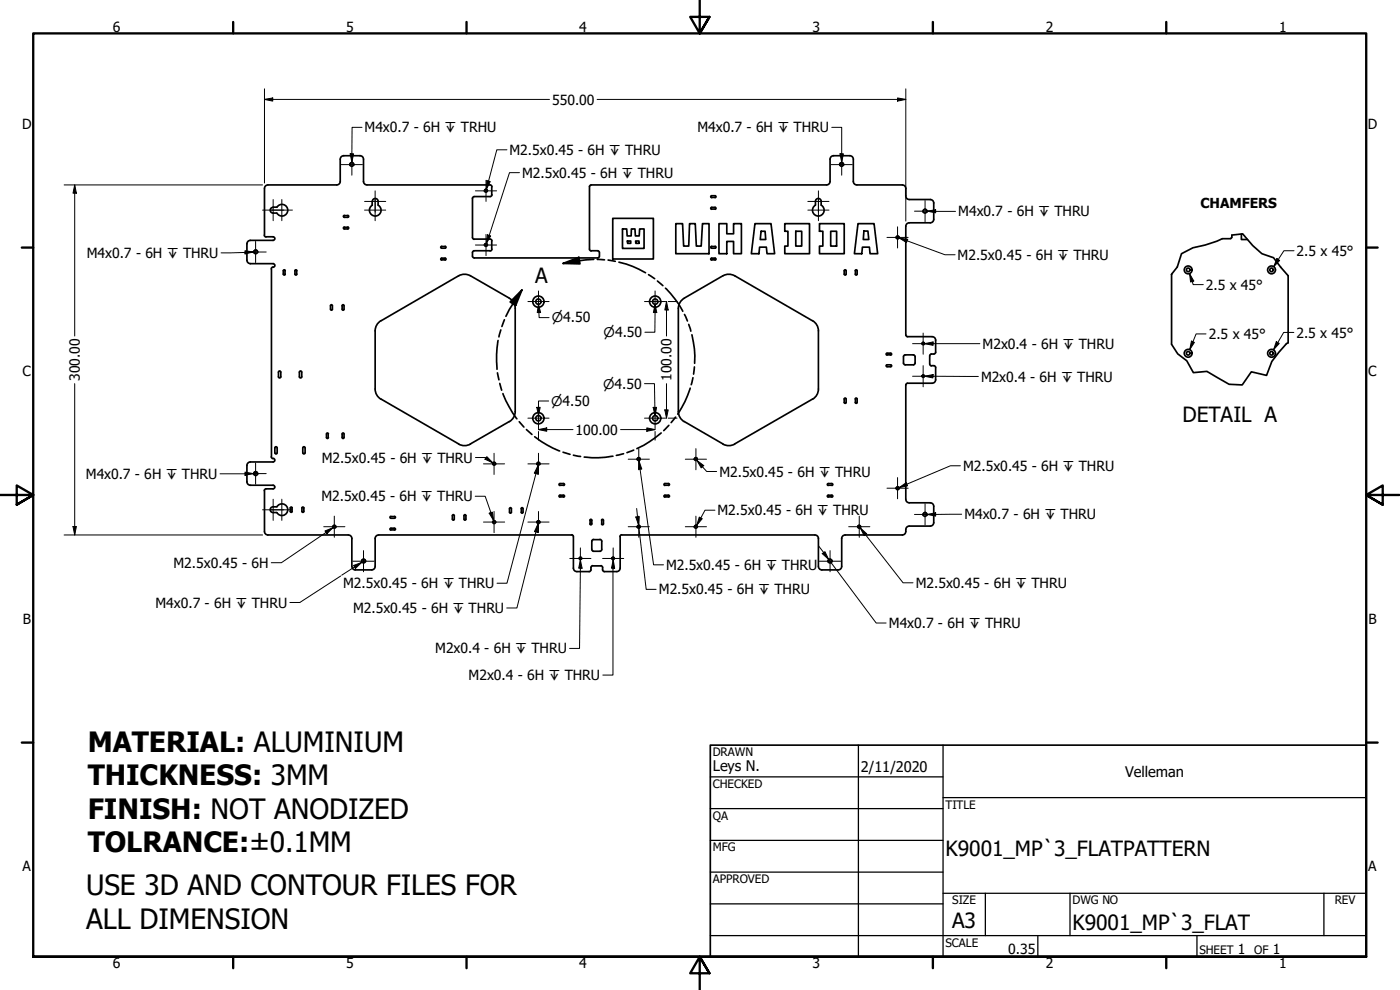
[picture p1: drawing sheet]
<svg xmlns="http://www.w3.org/2000/svg" width="420mm" height="297mm" viewBox="0 0 420 297" stroke-linecap="round" stroke-linejoin="round" font-family="sans-serif">
<!-- layer: Hidden Narrow (ANSI) -->
<g fill="none" stroke="#000" stroke-width=".3">
<path d="M105 49.7a.69 .69 0 0 1 .6-1 .69 .69 0 0 1 .6 1M145.4 57.5a.53 .53 0 0 1 .5-.8 .53 .53 0 0 1 .4 .8M252 49.7a.69 .69 0 0 1 .6-1 .69 .69 0 0 1 .6 1M76.1 75.9a.69 .69 0 0 1 .6-1 .69 .69 0 0 1 .6 1M145.4 73.8a.51 .51 0 0 1 .5-.8 .51 .51 0 0 1 .4 .8M269 71.5a.49 .49 0 0 1 .4-.8 .49 .49 0 0 1 .4 .8M277 63.7a.73 .73 0 0 1 .6-1 .73 .73 0 0 1 .7 1M276.7 113.1v-.4a.46 .46 0 0 1 .4-.3 .46 .46 0 0 1 .4 .3l-.1 .4M276.7 103.3v-.4a.46 .46 0 0 1 .4-.2 .46 .46 0 0 1 .4 .2l-.1 .4M147.8 139.4a.51 .51 0 0 1 .5-.7 .51 .51 0 0 1 .4 .7M161.2 139.4a.51 .51 0 0 1 .4-.7 .51 .51 0 0 1 .5 .7M191.3 138a.53 .53 0 0 1 .4-.8 .53 .53 0 0 1 .5 .8"/>
<path d="M208.4 138a.53 .53 0 0 1 .5-.8 .53 .53 0 0 1 .4 .8M76.1 142.5a.71 .71 0 0 1 .6-1.1 .71 .71 0 0 1 .6 1.1M99.9 158.3a.51 .51 0 0 1 .4-.8 .51 .51 0 0 1 .5 .8M147.8 156.9a.51 .51 0 0 1 .5-.8 .51 .51 0 0 1 .4 .8M161.2 156.9a.51 .51 0 0 1 .4-.8 .51 .51 0 0 1 .5 .8M191.3 158.3a.51 .51 0 0 1 .4-.8 .51 .51 0 0 1 .5 .8M208.4 158.3a.51 .51 0 0 1 .5-.8 .51 .51 0 0 1 .4 .8M257.4 158.3a.51 .51 0 0 1 .5-.8 .51 .51 0 0 1 .4 .8M269 146.7a.49 .49 0 0 1 .4-.7 .49 .49 0 0 1 .4 .7M277 154.7a.73 .73 0 0 1 .6-1 .73 .73 0 0 1 .7 1M108.5 168.7a.69 .69 0 0 1 .6-1 .69 .69 0 0 1 .6 1M173.9 167.8l-.1-.4 .4-.3 .4 .3v.4"/>
<path d="M183.6 167.8v-.4a.46 .46 0 0 1 .4-.3 .46 .46 0 0 1 .4 .3l-.1 .4M248.5 168.7a.69 .69 0 0 1 .6-1 .69 .69 0 0 1 .6 1"/>
</g>
<!-- layer: Visible (ANSI) -->
<g fill="none" stroke="#000" stroke-width=".51">
<path d="M79.4 56.6v13.9M80.4 55.5l-.8 .4-.2 .6M103.1 46.7h4.9l.9 .5 .2 .6v6.6l.2 .7 .5 .3 37.3 .1M103.2 46.7l-.7 .2-.3 .5-.1 7.1-.2 .6-.5 .3-21 .1M142.3 59l-.5 .5v11.7M142.4 59h4.7M147.1 55.5l.5 .5M147.6 56v2.5M147.6 58.4l-.5 .6M176.9 56v18.8l.6 .5M213.6 58.7h1M213.6 59.2h1"/>
<path d="M213.6 58.7l-.3 .3 .3 .3M214.6 58.7l.3 .3-.3 .3M257.1 55.5l-.6-.2-.4-.8v-6.7l-.2-.6-.9-.5h-4.8l-.9 .5-.2 .6v7l-.4 .5-.7 .2h-70.5l-.6 .5M257.2 55.5h13.6M270.8 55.5l.6 .2 .4 .8M271.8 56.6l.1 2.5 .4 .6 .6 .2M272.9 59.9h6.3l.6 .2 .4 .8M74.1 78.1l.4 .8 .7 .2M75.1 72.1h6.9M75.1 79.1h6.9M75.2 72.1l-.7 .2-.3 .5-.1 5.3M79.3 70.6l.6 .5"/>
<path d="M79.9 71h2.1M81.9 62.2a.86 .86 0 0 0-.8 .9 .86 .86 0 0 0 .8 .8M81.9 71a.54 .54 0 0 1 .6 .6 .54 .54 0 0 1-.6 .5M81.9 79.1a.54 .54 0 0 1 .6 .5 .54 .54 0 0 1-.6 .6M82 63.9h1.1M82 62.2h1.1M83.1 62.2a1.75 1.75 0 0 1 2.6-.5 1.75 1.75 0 0 1 0 2.7 1.75 1.75 0 0 1-2.6-.5M103.3 68.2h1.1M103.3 64.7h1.1M103.3 68.1l-.2 .2 .1 .4h1.2l.2-.3-.2-.3M103.3 64.6l-.2 .2 .1 .4h1.2l.2-.3-.2-.3M111.7 60.4v1.1"/>
<path d="M111.7 61.6a1.75 1.75 0 0 0-.4 2.6 1.75 1.75 0 0 0 2.7 0 1.75 1.75 0 0 0-.5-2.6M111.8 60.4a.86 .86 0 0 1 .8-.9 .86 .86 0 0 1 .9 .9M113.5 60.4v1.1M132.5 77.5h1.1M132.5 74h1.1M132.5 74.5h1.1M132.5 78h1.1M132.6 73.9l-.3 .3 .3 .3M132.6 77.5l-.3 .2 .3 .3M133.6 73.9l.3 .3-.3 .3M133.6 77.5l.3 .2-.3 .3M141.8 71.3l.5 .5"/>
<path d="M142.3 75.2l-.4 .3-.1 .3 .1 1.3 .4 .3M142.4 75.2h4.7M142.4 71.7h4.7M147.1 71.7l.5 .6M147.6 72.3v2.4M147.6 74.8l-.5 .5M177.4 75.2l2.2 .1 .3 .5-.1 1.3-.4 .3h-37M183.9 65.5h12.2v12.2h-12.2zM186.8 68.7h1.3l.1 2.1h1.2l.1-2.1h1.1l.1 2.1h1.1l.2-2.1h1.3v5.8h-6.5zM188.3 72.3h1v.7h-1zM190.8 72.3h1v.7h-1zM202.8 67.1h2.1l.3 6.7h1.5l.2-6.7h1.8l.3 6.7h1.4l.4-6.7h2v9h-10z"/>
<path d="M213.6 77.5h1M213.6 74h1M213.6 74.5h1M213.6 78h1M213.6 62.2h1M213.6 62.7h1M213.6 73.9l-.3 .3 .3 .3M213.6 62.2l-.3 .3 .3 .3M213.6 77.5l-.3 .2 .3 .3M214.6 73.9l.3 .3-.3 .3M214.6 62.2l.3 .3-.3 .3M214.6 77.5l.3 .2-.3 .3"/>
<path d="M215.8 67.1h2.3v3.1h2.1v-3.1h2.3v9h-2.3v-3.7h-2.1v3.7h-2.3zM226.6 67.1h4.8l1.1 9h-2.3l-.2-1.9h-2l-.2 1.9h-2.3zM228.4 69.4h1.2l.2 2.5h-1.6zM235.5 67.1h7.5v9h-7.5v-2.3h1v-4.4h-1zM238.8 69.4h1.8v4.4h-1.8zM244.7 61.6a1.75 1.75 0 0 0-.5 2.6 1.75 1.75 0 0 0 2.7 0 1.75 1.75 0 0 0-.4-2.6M244.7 60.4a.86 .86 0 0 1 .9-.9 .86 .86 0 0 1 .8 .9M244.7 60.4v1.1M245.9 67.1h7.5v9h-7.5v-2.3h1.1v-4.4h-1.1zM246.4 60.4v1.1M249.3 69.4h1.8v4.4h-1.8zM257.5 67.1h4.8l1.1 9h-2.3l-.2-1.9h-2.1l-.2 1.9h-2.2z"/>
<path d="M259.3 69.3h1.2l.2 2.6h-1.6zM272.9 66.9l-.9 .4-.2 .6v32.6l.6 .5h7.3M280.2 60.9v4.9l-.4 .8-.6 .3h-6.3M369.7 70.5l-.2 1-2.7 .1M372.6 70.2v1.7h1.8M81.5 80.7v56.3M81.9 80.1l-.5 .6M85 82.3l.3 .2 .3-.2M85 81.2l.3-.3 .3 .3M85 81.2v1.1M85.5 81.2v1.1M88.5 82.3l.3 .2 .3-.2"/>
<path d="M88.5 81.2l.3-.3 .3 .3M88.5 81.2v1.1M89 81.2v1.1M99.2 92.8l.3 .3 .3-.3M99.2 91.7l.3-.3 .3 .3M99.2 91.7v1.1M99.8 91.7v1.1M102.7 92.8l.3 .3 .3-.3M102.7 91.7l.3-.3 .3 .3M102.7 91.7v1.1M103.3 91.7v1.1M114.3 96.2l-1.2 1.3-.5 1.8v17.4"/>
<path d="M141.2 82.7l11.6 6.8M141.2 82.8l-1.8-.5-1.7 .5-23.3 13.5M152.9 89.5l1.3 1.3 .4 1.7v31.6l-.8 1.6-.9 .8-11.7 6.7M205.3 89.5l-1.2 1.3-.5 1.7v31.6l.8 1.6 .9 .8 11.7 6.7M205.4 89.5l11.6-6.7 1.1-.5h1.2l1.2 .5 23.3 13.5M243.9 96.2l1.2 1.3 .5 1.8v17.4M253.4 82.3l.3 .2 .2-.2M253.4 81.2l.3-.3 .2 .3M253.4 81.2v1.1M253.9 81.2v1.1M256.7 82.3l.3 .2 .2-.2M256.7 81.2l.3-.3 .2 .3"/>
<path d="M256.7 81.2v1.1M257.2 81.2v1.1M351.6 82.3v.1M351.6 82.4v20.9M386.6 82.7v20.2M83.6 111.7v1.3l.3 .4 .4-.4v-1.3M83.6 111.7l.3-.4 .4 .4M89.9 111.7l.3-.4 .4 .4M89.9 111.7v1.3l.3 .4 .4-.4v-1.3M112.6 116.7l.5 1.8 1.2 1.3 23.4 13.4M243.8 119.7l-23.3 13.5M245.6 116.7l-.5 1.8-1.2 1.3"/>
<path d="M253.4 119.7l.3-.3 .2 .3M253.4 119.7v1.1M253.9 119.7v1.1M256.7 119.7l.3-.3 .2 .3M256.7 119.7v1.1M257.2 119.7v1.1M266.2 106l-.3 .3 .3 .2M266.2 109.5l-.3 .2 .3 .3M266.3 109.5h1M266.3 106.5h1M266.3 106h1M266.3 110h1"/>
<path d="M267.3 106l.3 .3-.3 .2M267.3 109.5l.3 .2-.3 .3M271.1 107v1.9l.3 .5 2.7 .1M271.8 115.5v34.3M274.1 106.5l.5 .5M274.1 106.5h-2.4l-.6 .5M274.6 107v1.9l-.5 .6M279.5 109.7l1 .1 .3 .5M279.7 115h-7.3l-.6 .5M279.7 101l.7 .2 .3 .5 .1 4-.3 .4-1 .1-.4 .3-.1 2.7 .1 .3 .5 .3M280.8 110.3l-.1 4-.3 .5-.7 .2M74.1 139.7l.1 5.2 .3 .5 .7 .2"/>
<path d="M75.1 138.6h6.9M75.2 138.6l-.9 .4-.2 .7M81.4 137.1l.5 .5M81.9 137.5a.54 .54 0 0 1 .6 .6 .54 .54 0 0 1-.6 .5M82.5 135.8l.3 .4 .4-.4M82.5 134.4l.3-.4 .4 .4M82.5 134.4v1.4M83.2 134.4v1.4M90.9 134.4v1.4M90.9 135.8l.3 .4 .4-.4M90.9 134.4l.3-.4 .4 .4M91.6 134.4v1.4"/>
<path d="M98 131.3l.3 .3 .3-.3M98 130.2l.3-.3 .3 .3M98 130.2v1M98.5 130.2v1M102.7 131.3l.3 .3 .3-.3M102.7 130.2l.3-.3 .3 .3M102.7 130.2v1M103.3 130.2v1M137.7 133.2l1.7 .5 1.8-.5M217 133.2l1.7 .5 1.8-.5M253.4 120.7l.3 .3 .2-.3M256.7 120.7l.3 .3 .2-.3"/>
<path d="M75.1 145.6h6.9M79.4 147.2v12.3l.4 .8 .6 .2M79.9 146.7l-.6 .5M79.9 146.7h2.1M81.9 152.1a.86 .86 0 0 0-.8 .8 .86 .86 0 0 0 .8 .9M81.9 145.6a.54 .54 0 0 1 .6 .5 .54 .54 0 0 1-.6 .6M82 153.8h1.1M82 152.1h1.1M83.1 152.1a1.75 1.75 0 0 1 2.6-.5 1.75 1.75 0 0 1 0 2.7 1.75 1.75 0 0 1-2.6-.5M87.6 152.4v1.1M87.7 152.4l-.3-.3-.3 .3 .1 1.2 .4 .1 .1-.3M90.7 152.3l.2-.2 .3 .3v1l-.3 .3-.3-.3z"/>
<path d="M117.3 159.1l-.2-.2 .1-.4h1.2l.3 .3-.3 .3M117.3 154.9l-.2 .2 .1 .4h1.2l.3-.3-.3-.3M117.3 159h1.1M117.3 155h1.1M135.8 154.6l.4-.1 .1 .2v1.1l-.3 .3-.2-.3zM139.3 154.6l.4-.1 .1 .2v1.1l-.3 .3-.2-.3zM152.9 152.5l.4-.1 .2 .2v1.1l-.3 .3-.3-.3zM156.4 152.5l.4-.1 .2 .2v1.1l-.3 .3-.3-.3zM168.1 149.1l-.3-.1 .1-.4h1.2l.3 .3-.3 .2M168.1 145.7l-.3-.2 .1-.4h1.2l.3 .3-.3 .3M168.1 145.6h1M168.1 149.1h1"/>
<path d="M177.1 156l.4-.1 .1 .2v1.1l-.3 .3-.3-.3zM180.5 156.1l.2-.2 .4 .1v1.2l-.3 .3-.3-.3M180.6 156.1v1M199.5 149.1l-.2-.1 .1-.4h1.2l.3 .3-.3 .2M199.5 145.7l-.2-.2 .1-.4h1.2l.3 .3-.3 .3M199.6 145.6h1M199.6 149.1h1M248.6 149.1l-.3-.2 .3-.3h1.2l.1 .4-.2 .1M248.6 145.7l-.3-.3 .3-.3h1.2l.1 .4-.2 .2M248.6 145.6h1M248.6 149.1h1M271.8 149.8l.5 .9 .6 .2"/>
<path d="M272.9 157.8l-.9 .5-.4 1.8-.8 .4M272.9 150.9h6.3l.8 .4 .2 .6v4.9l-.4 .8-.6 .2h-6.3M80.4 160.5h24.1M104.6 160.5l.6 .2 .4 .9v8.3l.2 .7 .8 .4h5l.6-.2 .3-.5 .1-8.8 .2-.6 .5-.3 58.3-.1M171.5 160.5l.6 .5v9.5l.2 .6 .8 .4h3.7l.5-.3 .1-.9M177.6 162.4l.1 2.7 .4 .3h2l.5-.5v-2.5M177.9 169.8h2.4M177.9 169.7l-.5 .6M178.1 161.9h2M178.1 161.8l-.5 .6M180.1 161.8l.5 .6M180.3 169.7l.5 .6"/>
<path d="M180.8 170.3l.1 .9 .5 .3M181.4 171.5h3.6M186.1 161v9.5l-.2 .6-.8 .4M244.5 160.5h-57.9l-.5 .5M244.6 160.5l.6 .2 .4 .5v8.7l.2 .7 .9 .4M246.6 171h4.9M253.6 160.5h17.2M253.7 160.5l-.7 .2-.4 .8-.1 8.8-.3 .5-.6 .2"/>
<circle cx="105.6" cy="49.4" r=".54"/>
<circle cx="145.8" cy="57.2" r=".41"/>
<circle cx="252.6" cy="49.4" r=".54"/>
<circle cx="76.7" cy="75.6" r=".54"/>
<circle cx="145.8" cy="73.5" r=".41"/>
<circle cx="269.4" cy="71.3" r=".41"/>
<circle cx="277.6" cy="63.4" r=".54"/>
<circle cx="161.6" cy="90.5" r="1.68"/>
<circle cx="161.6" cy="90.5" r=".79"/>
<circle cx="196.6" cy="90.5" r="1.68"/>
<circle cx="196.6" cy="90.5" r=".79"/>
<circle cx="356.6" cy="81" r="1.17"/>
<circle cx="356.6" cy="81" r=".54"/>
<circle cx="381.6" cy="81" r="1.17"/>
<circle cx="381.6" cy="81" r=".54"/>
<circle cx="277.1" cy="103.1" r=".35"/>
<circle cx="277.1" cy="112.9" r=".35"/>
<circle cx="356.6" cy="106" r="1.17"/>
<circle cx="356.6" cy="106" r=".54"/>
<circle cx="381.6" cy="106" r="1.17"/>
<circle cx="381.6" cy="106" r=".54"/>
<circle cx="148.3" cy="139.1" r=".41"/>
<circle cx="161.6" cy="125.5" r="1.68"/>
<circle cx="161.6" cy="125.5" r=".79"/>
<circle cx="161.6" cy="139.1" r=".41"/>
<circle cx="191.7" cy="137.7" r=".41"/>
<circle cx="196.6" cy="125.5" r="1.68"/>
<circle cx="196.6" cy="125.5" r=".79"/>
<circle cx="208.8" cy="137.7" r=".41"/>
<circle cx="76.7" cy="142.1" r=".54"/>
<circle cx="100.4" cy="158.1" r=".41"/>
<circle cx="148.3" cy="156.7" r=".41"/>
<circle cx="161.6" cy="156.7" r=".41"/>
<circle cx="191.7" cy="158.1" r=".41"/>
<circle cx="208.8" cy="158.1" r=".41"/>
<circle cx="257.8" cy="158.1" r=".41"/>
<circle cx="269.4" cy="146.5" r=".41"/>
<circle cx="277.6" cy="154.4" r=".54"/>
<circle cx="109.1" cy="168.4" r=".54"/>
<circle cx="174.2" cy="167.5" r=".35"/>
<circle cx="184" cy="167.5" r=".35"/>
<circle cx="249.1" cy="168.4" r=".54"/>
</g>
<!-- layer: Break Line (ANSI) -->
<path d="M366.8 71.6l-5.1 1.9-3.7 .8-3.4 1.8-1.3 4-1.7 2.2M369.7 70.5l3.2-.3 3.1 3.5 2.7 2.4 3.5 1.2 4.4 5.4M386.6 102.9l-.5 .2-2.3 2.6-2.1 2.7-1.6 4.2-4.6-1-2.7 3.9-3.9-.2-6.7-3.9-4.1 .4-1.9-3.5-2.8-2.1-1.8-2.9" fill="none" stroke="#000" stroke-width=".51"/>
<!-- layer: Detail Boundary (ANSI) -->
<g fill="none" stroke="#000" stroke-width=".51">
<path d="M169 79l4.7-1.8 .4 2zM178.2 77.8a46.9 46.9 0 0 0-9.2 1.2M179.3 77.8l2.1 .2M182.5 78l2.2 .4M185.7 78.7h.3a27 27 0 0 1 7.7 3.1M150.3 99l-.6 2.1M151.4 95.9l-.8 2.1M156.7 87l-2 4.7-1.6-1.1zM156.7 87a42.6 42.6 0 0 0-4.9 7.9M194.6 82.4l1.9 1.2M197.3 84.3l1.6 1.4M199.7 86.5l.3 .2a30.1 30.1 0 0 1 4.9 6.7"/>
<path d="M205.4 94.3l.9 2M206.7 97.3l.6 2.1M149.3 111.9l.4 2.1M149.5 102.2l-.1 .2a33.9 33.9 0 0 0-.2 8.4M150 115l.6 2.1M150.9 118.1l.1 .2a33.4 33.4 0 0 0 4.1 7.4M207.1 116.4v.3a29.6 29.6 0 0 1-3.7 7.6M207.6 100.4l.1 .3a26.5 26.5 0 0 1 .8 8.3M208 113.3l-.5 2.1M208.4 110.1l-.2 2.2M155.8 126.5l1.4 1.6M158 128.9l1.6 1.5"/>
<path d="M160.5 131l.2 .2a29.2 29.2 0 0 0 7.3 4.1M169 135.7l2.1 .6M172.1 136.6l2.1 .4M184 136.9h-.3a27.5 27.5 0 0 1-8.4 .2M187.1 136.1l-2.1 .5M190.2 135.1l-2 .7M198.4 129.9l-.2 .2a30.5 30.5 0 0 1-7.1 4.5M200.7 127.6l-1.5 1.6M202.8 125.1l-1.4 1.7"/>
</g>
<g fill="#000">
<path d="M169 79l4.7-1.8 .4 2z" fill-rule="evenodd"/>
<path d="M156.7 87l-2 4.7-1.6-1.1z" fill-rule="evenodd"/>
</g>
<!-- layer: Border (ANSI) -->
<g fill="none" stroke="#000" stroke-width=".7">
<path d="M70 6.6v3.4M140 6.6v3.4M210 0v10l-2.9-4.9h5.8l-2.9 4.9 2.9-4.9M280 6.6v3.4M350 6.6v3.4M6.5 74.3h3.5M410 74.3h3.4M0 148.5h10l-5-2.8v5.7l5-2.9-5 2.9M420 148.5h-10l5-2.8v5.7l-5-2.9 5 2.9M6.5 222.8h3.5M410 222.8h3.4M10 287.1v-277.1h400v277.1h-400h400"/>
<path d="M70 287.1v3.4M140 287.1v3.4M212.9 292l-2.9-4.9 2.9 4.9h-5.8l2.9-4.9v9.9M280 287.1v3.4M350 287.1v3.4"/>
</g>
<!-- layer: Title (ANSI) -->
<g fill="none" stroke="#000" stroke-width=".38">
<path d="M213.2 233.1h69.8M257.6 223.6v63.5M283 239.3h127M283 223.6v63.5M213.2 242.6h69.8M213.2 252.1h69.8M213.2 261.7h69.8M213.2 271.2h69.8M283 268h127M295.7 268v12.7M321.1 268v12.7M397.3 268v12.7"/>
<path d="M213.2 280.7h196.8M311.5 280.7v6.4M359.2 280.7v6.4"/>
</g>
<path d="M213.2 223.6h196.8v63.5h-196.8z" fill="none" stroke="#000" stroke-width=".51"/>
<!-- layer: Dimension (ANSI) -->
<g fill="none" stroke="#000" stroke-width=".3">
<path d="M79.4 29.8l2.5-.4v.9zM79.4 29.8h85.5M79.4 26.7v28.2M179.2 29.8h92.6M269.4 29.4l2.4 .4-2.4 .5zM271.8 26.7v39.6M19.2 55.5h59.6M22.4 55.5l.5 2.5h-1zM22.4 55.5v45.3M383.2 77.6l.8 .6-1.7 1.8zM388.4 75.2h-3.1l-3 4.8M161.6 91.3l.6 2.5h-1z"/>
<path d="M161.6 91.3l.2 4h3M196.6 91.3l.5 2.5h-1zM196.6 91.3l-.1 8.4h-3M200 90.5l.5 2.5h-1zM200 90.5v10.3M200.5 90.5h2.7M357 82.1l1.3 2.2-1 .3zM357 82.1l1.1 3.3h3M388.3 99.7h-3l-3.1 5.3M22.4 115.1v45.4M193.4 115.1h3l.2 9.6M200 115.1v10.4"/>
<path d="M357.6 102.3l.9 .4-1.4 2.2zM361.9 100.2h-2.9l-1.9 4.7M383 102.5l.9 .5-1.7 2zM161.1 122.2h1l-.5 2.5zM161.6 128.9l2.5-.5v1zM161.6 129.5v2.6M161.6 128.9h10.4M164.7 120.3h-3.1v4.4M186.2 128.9h10.4M194.1 128.4l2.5 .5-2.5 .5zM196 122.2h1l-.4 2.5zM196.6 129.5v2.6"/>
<path d="M199.5 123h1l-.5 2.5zM200.5 125.5h2.7M21.9 158h1l-.5 2.5zM19.2 160.5h59.6"/>
</g>
<g fill="#000">
<path d="M79.4 29.8l2.5-.4v.9z" fill-rule="evenodd"/>
<path d="M269.4 29.4l2.4 .4-2.4 .5z" fill-rule="evenodd"/>
<path d="M22.4 55.5l.5 2.5h-1z" fill-rule="evenodd"/>
<path d="M383.2 77.6l.8 .6-1.7 1.8z" fill-rule="evenodd"/>
<path d="M161.6 91.3l.6 2.5h-1z" fill-rule="evenodd"/>
<path d="M196.6 91.3l.5 2.5h-1z" fill-rule="evenodd"/>
<path d="M200 90.5l.5 2.5h-1z" fill-rule="evenodd"/>
<path d="M357 82.1l1.3 2.2-1 .3z" fill-rule="evenodd"/>
<path d="M357.6 102.3l.9 .4-1.4 2.2z" fill-rule="evenodd"/>
<path d="M383 102.5l.9 .5-1.7 2z" fill-rule="evenodd"/>
<path d="M161.1 122.2h1l-.5 2.5z" fill-rule="evenodd"/>
<path d="M161.6 128.9l2.5-.5v1z" fill-rule="evenodd"/>
<path d="M194.1 128.4l2.5 .5-2.5 .5z" fill-rule="evenodd"/>
<path d="M196 122.2h1l-.4 2.5z" fill-rule="evenodd"/>
<path d="M199.5 123h1l-.5 2.5z" fill-rule="evenodd"/>
<path d="M21.9 158h1l-.5 2.5z" fill-rule="evenodd"/>
</g>
<!-- layer: Symbol (ANSI) -->
<g fill="none" stroke="#000" stroke-width=".3">
<path d="M108.6 38.2h-2.9l-.1 10.5M249.6 38.2h3v10.5M105.1 46.2h1l-.5 2.5zM146.1 54.2l1 .3-1.1 2.3zM152.1 44.9h-3l-3.1 11.9M155.9 51.8h-3l-6.9 21.2M252.1 46.2h1l-.5 2.5zM73.5 75.2l2.5 .4-2.5 .6zM76 75.6l-9.6 .3M146.3 70.5l1 .3-1.3 2.2zM269.9 71.4l2.5 .4-.4 1zM269.9 71.4l13.7 5h3"/>
<path d="M278.3 63.4l2.5-.5v1zM278.3 63.4h8.5M277.5 103.1l2.5-.5v1zM277.5 103.1h16.6M277.5 112.9l2.5-.5v1zM277.5 112.9l16.1 .1M142.7 137.3h3l2.2 1.6M146.1 137l1.8 1.9-2.4-1.1zM161.5 139.7l-.2 2.5-1-.2zM161.5 139.7l-9.4 35.3h-2.9M191.8 138.3l.8 2.4-1 .1zM191.8 138.3l4.4 31.2h2.9"/>
<path d="M209.2 138.2l2 1.5-.8 .7zM209.2 138.2l2.9 3.3h3M288.2 139.7h-3l-15.3 6.6M73.5 141.7l2.5 .4-2.5 .5zM76 142.1l-10 .1M97.5 159.3l2.4-.9-1.8 1.7zM99.9 158.4l-15.4 10.4h-3.1M142.6 148.9h3l2.5 7.3M146.8 154l1-.3 .3 2.5zM161.5 157.1l-.1 2.6-1-.2zM161.5 157.1l-6.4 25.3h-3M190.8 155.1l1-.1-.2 2.5z"/>
<path d="M191.1 152.6l.5 4.9M191.6 157.5l2.3 19.3h3M191.6 157.5l.2 1.1M209.9 155.2l.9 .4-1.7 2zM214.6 153.1h-3l-2.5 4.5M258.2 158.4l1.9 1.7-.8 .6zM258.2 158.4l12.8 16.5h3M269.9 146.3l2.1-1.5 .4 1zM278.3 154.4l2.5-.6v1.1zM288.6 154.3l-10.3 .1M102.2 172.8l-12.2 8h-3M106.1 169.7l2.4-.9-1.8 1.7z"/>
<path d="M108.5 168.8l-5.9 3.8M174.2 168l.5 2.5h-1zM174.2 168l-.3 26.5h-3M184 168l.5 2.5h-1zM184 168v34.6h-3.1M245.7 163.8l3 4M246.8 166.1l.8-.6 1.1 2.3zM248.7 167.8l14.3 19.1h2.9M248.7 167.8l.8 1.1"/>
</g>
<g fill="#000">
<path d="M105.1 46.2h1l-.5 2.5z" fill-rule="evenodd"/>
<path d="M146.1 54.2l1 .3-1.1 2.3z" fill-rule="evenodd"/>
<path d="M252.1 46.2h1l-.5 2.5z" fill-rule="evenodd"/>
<path d="M73.5 75.2l2.5 .4-2.5 .6z" fill-rule="evenodd"/>
<path d="M146.3 70.5l1 .3-1.3 2.2z" fill-rule="evenodd"/>
<path d="M269.9 71.4l2.5 .4-.4 1z" fill-rule="evenodd"/>
<path d="M278.3 63.4l2.5-.5v1z" fill-rule="evenodd"/>
<path d="M277.5 103.1l2.5-.5v1z" fill-rule="evenodd"/>
<path d="M277.5 112.9l2.5-.5v1z" fill-rule="evenodd"/>
<path d="M146.1 137l1.8 1.9-2.4-1.1z" fill-rule="evenodd"/>
<path d="M209.2 138.2l2 1.5-.8 .7z" fill-rule="evenodd"/>
<path d="M73.5 141.7l2.5 .4-2.5 .5z" fill-rule="evenodd"/>
<path d="M146.8 154l1-.3 .3 2.5z" fill-rule="evenodd"/>
<path d="M161.5 139.7l-.2 2.5-1-.2z" fill-rule="evenodd"/>
<path d="M161.5 157.1l-.1 2.6-1-.2z" fill-rule="evenodd"/>
<path d="M190.8 155.1l1-.1-.2 2.5z" fill-rule="evenodd"/>
<path d="M191.8 138.3l.8 2.4-1 .1z" fill-rule="evenodd"/>
<path d="M209.9 155.2l.9 .4-1.7 2z" fill-rule="evenodd"/>
<path d="M269.9 146.3l2.1-1.5 .4 1z" fill-rule="evenodd"/>
<path d="M278.3 154.4l2.5-.6v1.1z" fill-rule="evenodd"/>
<path d="M97.5 159.3l2.4-.9-1.8 1.7z" fill-rule="evenodd"/>
<path d="M106.1 169.7l2.4-.9-1.8 1.7z" fill-rule="evenodd"/>
<path d="M174.2 168l.5 2.5h-1z" fill-rule="evenodd"/>
<path d="M184 168l.5 2.5h-1z" fill-rule="evenodd"/>
<path d="M246.8 166.1l.8-.6 1.1 2.3z" fill-rule="evenodd"/>
<path d="M258.2 158.4l1.9 1.7-.8 .6z" fill-rule="evenodd"/>
</g>
<!-- layer: Center Mark (ANSI) -->
<g fill="none" stroke="#000" stroke-width=".3">
<path d="M82 59.9v6.3M84.6 59.9v6.3M102.4 49.4h6.4M105.6 46.2v6.4M112.6 57.3v6.3M112.6 59.9v6.3M142.7 57.3h6.3M145.9 54.1v6.3M245.6 57.3v6.3M245.6 59.9v6.3M249.4 49.4h6.4M252.6 46.2v6.4"/>
<path d="M73.5 75.6h6.4M76.7 72.4v6.4M78.8 63h6.4M81.4 63h6.4M109.4 60.4h6.4M109.4 63h6.4M142.7 73.5h6.3M145.9 70.3v6.4M242.4 60.4h6.4M242.4 63h6.4M266.2 71.2h6.3M269.4 68.1v6.3"/>
<path d="M274.4 63.4h6.4M277.6 60.2v6.3M158.4 90.5h6.4M161.6 87.3v6.3M193.4 90.5h6.4M196.6 87.3v6.3M277.1 99.9v6.4M273.9 103.1h6.3M273.9 112.9h6.3M277.1 109.7v6.4M76.7 138.9v6.4M145.1 139.2h6.3"/>
<path d="M148.3 136v6.4M158.4 125.5h6.4M158.4 139.2h6.4M161.6 122.3v6.3M161.6 136v6.4M188.5 137.8h6.4M191.7 134.6v6.4M193.4 125.5h6.4M196.6 122.3v6.3M205.7 137.8h6.3M208.9 134.6v6.4M73.5 142.1h6.4"/>
<path d="M78.8 153h6.4M81.4 153h6.4M82 149.8v6.3M84.6 149.8v6.3M97.2 158h6.3M100.3 154.9v6.3M145.1 156.6h6.3M148.3 153.5v6.3M158.4 156.6h6.4M161.6 153.5v6.3M188.5 158h6.4M191.7 154.9v6.3"/>
<path d="M205.7 158h6.3M208.9 154.9v6.3M254.7 158h6.3M257.9 154.9v6.3M266.2 146.5h6.3M269.4 143.3v6.4M274.4 154.4h6.4M277.6 151.2v6.3M105.9 168.4h6.4M109.1 165.2v6.4M171 167.6h6.4M174.2 164.4v6.3"/>
<path d="M180.8 167.6h6.4M184 164.4v6.3M245.9 168.4h6.4M249.1 165.2v6.4"/>
</g>
<g font-size="8.4">
<text x="26.4" y="225.6">MATERIAL: ALUMINIUM</text>
<text x="26.4" y="235.6">THICKNESS: 3MM</text>
<text x="26.4" y="245.7">FINISH: NOT ANODIZED</text>
<text x="26.4" y="255.8">TOLRANCE:±0.1MM</text>
<text x="25.8" y="268.6">USE 3D AND CONTOUR FILES FOR</text>
<text x="25.8" y="278.6">ALL DIMENSION</text>
</g>
<g font-size="6.3">
<text x="160.7" y="84.9">A</text>
<text x="354.9" y="126.6">DETAIL A</text>
<text x="283.8" y="256.8">K9001_MP`3_FLATPATTERN</text>
<text x="285.8" y="278.6">A3</text>
<text x="321.9" y="279">K9001_MP`3_FLAT</text>
</g>
<g font-size="4.4">
<text x="213.9" y="231.4">Leys N.</text>
<text x="258.4" y="231.6">2/11/2020</text>
<text x="337.7" y="233">Velleman</text>
</g>
<g font-size="4.2">
<text x="33.8" y="9.6">6</text>
<text x="103.9" y="9.6">5</text>
<text x="173.9" y="9.6">4</text>
<text x="243.8" y="9.6">3</text>
<text x="313.9" y="9.6">2</text>
<text x="383.9" y="9.6">1</text>
<text x="165.7" y="31.4">550.00</text>
<text x="6.7" y="38.7">D</text>
<text x="109.4" y="39.7">M4x0.7 - 6H ↧ TRHU</text>
<text x="209.3" y="39.7">M4x0.7 - 6H ↧ THRU</text>
<text x="410.5" y="38.7">D</text>
<text x="152.9" y="46.5">M2.5x0.45 - 6H ↧ THRU</text>
<text x="156.7" y="53.3">M2.5x0.45 - 6H ↧ THRU</text>
<text x="287.6" y="64.9">M4x0.7 - 6H ↧ THRU</text>
<text x="26" y="77.4">M4x0.7 - 6H ↧ THRU</text>
<text x="287.4" y="78">M2.5x0.45 - 6H ↧ THRU</text>
<text x="389.1" y="76.8">2.5 x 45°</text>
<text x="361.9" y="86.9">2.5 x 45°</text>
<text x="362.8" y="101.7">2.5 x 45°</text>
<text x="389.1" y="101.3">2.5 x 45°</text>
<text x="294.9" y="104.6">M2x0.4 - 6H ↧ THRU</text>
<text x="6.8" y="113">C</text>
<text x="410.7" y="113">C</text>
<text x="23.9" y="114.3" transform="rotate(-90 23.9 114.3)">300.00</text>
<text x="201.5" y="114.3" transform="rotate(-90 201.5 114.3)">100.00</text>
<text x="294.4" y="114.5">M2x0.4 - 6H ↧ THRU</text>
<text x="172.7" y="130.4">100.00</text>
<text x="25.8" y="143.7">M4x0.7 - 6H ↧ THRU</text>
<text x="96.6" y="138.8">M2.5x0.45 - 6H ↧ THRU</text>
<text x="215.9" y="143">M2.5x0.45 - 6H ↧ THRU</text>
<text x="289.1" y="141.3">M2.5x0.45 - 6H ↧ THRU</text>
<text x="96.5" y="150.4">M2.5x0.45 - 6H ↧ THRU</text>
<text x="215.3" y="154.6">M2.5x0.45 - 6H ↧ THRU</text>
<text x="289.4" y="155.8">M4x0.7 - 6H ↧ THRU</text>
<text x="52.1" y="170.4">M2.5x0.45 - 6H</text>
<text x="199.9" y="171">M2.5x0.45 - 6H ↧ THRU</text>
<text x="103" y="176.5">M2.5x0.45 - 6H ↧ THRU</text>
<text x="197.7" y="178.4">M2.5x0.45 - 6H ↧ THRU</text>
<text x="274.8" y="176.4">M2.5x0.45 - 6H ↧ THRU</text>
<text x="46.7" y="182.3">M4x0.7 - 6H ↧ THRU</text>
<text x="106" y="183.9">M2.5x0.45 - 6H ↧ THRU</text>
<text x="6.9" y="187.2">B</text>
<text x="266.8" y="188.5">M4x0.7 - 6H ↧ THRU</text>
<text x="410.7" y="187.2">B</text>
<text x="130.6" y="196.1">M2x0.4 - 6H ↧ THRU</text>
<text x="140.7" y="204.1">M2x0.4 - 6H ↧ THRU</text>
<text x="6.8" y="261.4">A</text>
<text x="410.7" y="261.4">A</text>
<text x="302.6" y="286.2">0.35</text>
<text x="371.5" y="286.2">1</text>
<text x="382" y="286.2">1</text>
<text x="33.8" y="290.5">6</text>
<text x="103.9" y="290.5">5</text>
<text x="173.9" y="290.5">4</text>
<text x="243.8" y="290.5">3</text>
<text x="313.9" y="290.5">2</text>
<text x="383.9" y="290.5">1</text>
</g>
<text font-size="4.1" x="360.3" y="62.3">CHAMFERS</text>
<g font-size="4">
<text x="165.6" y="96.8">⌀4.50</text>
<text x="181.2" y="101.1">⌀4.50</text>
<text x="181" y="116.6">⌀4.50</text>
<text x="165.4" y="121.8">⌀4.50</text>
</g>
<g font-size="3.5">
<text x="213.9" y="226.9">DRAWN</text>
<text x="213.9" y="236.4">CHECKED</text>
<text x="213.9" y="245.9">QA</text>
<text x="283.8" y="242.6">TITLE</text>
<text x="213.9" y="255.4">MFG</text>
<text x="213.9" y="265">APPROVED</text>
<text x="285.8" y="271.3">SIZE</text>
<text x="321.9" y="271.3">DWG NO</text>
<text x="400.6" y="271.3">REV</text>
<text x="283.8" y="284">SCALE</text>
<text x="360" y="286.2">SHEET</text>
<text x="376.4" y="286.2">OF</text>
</g>
</svg>
